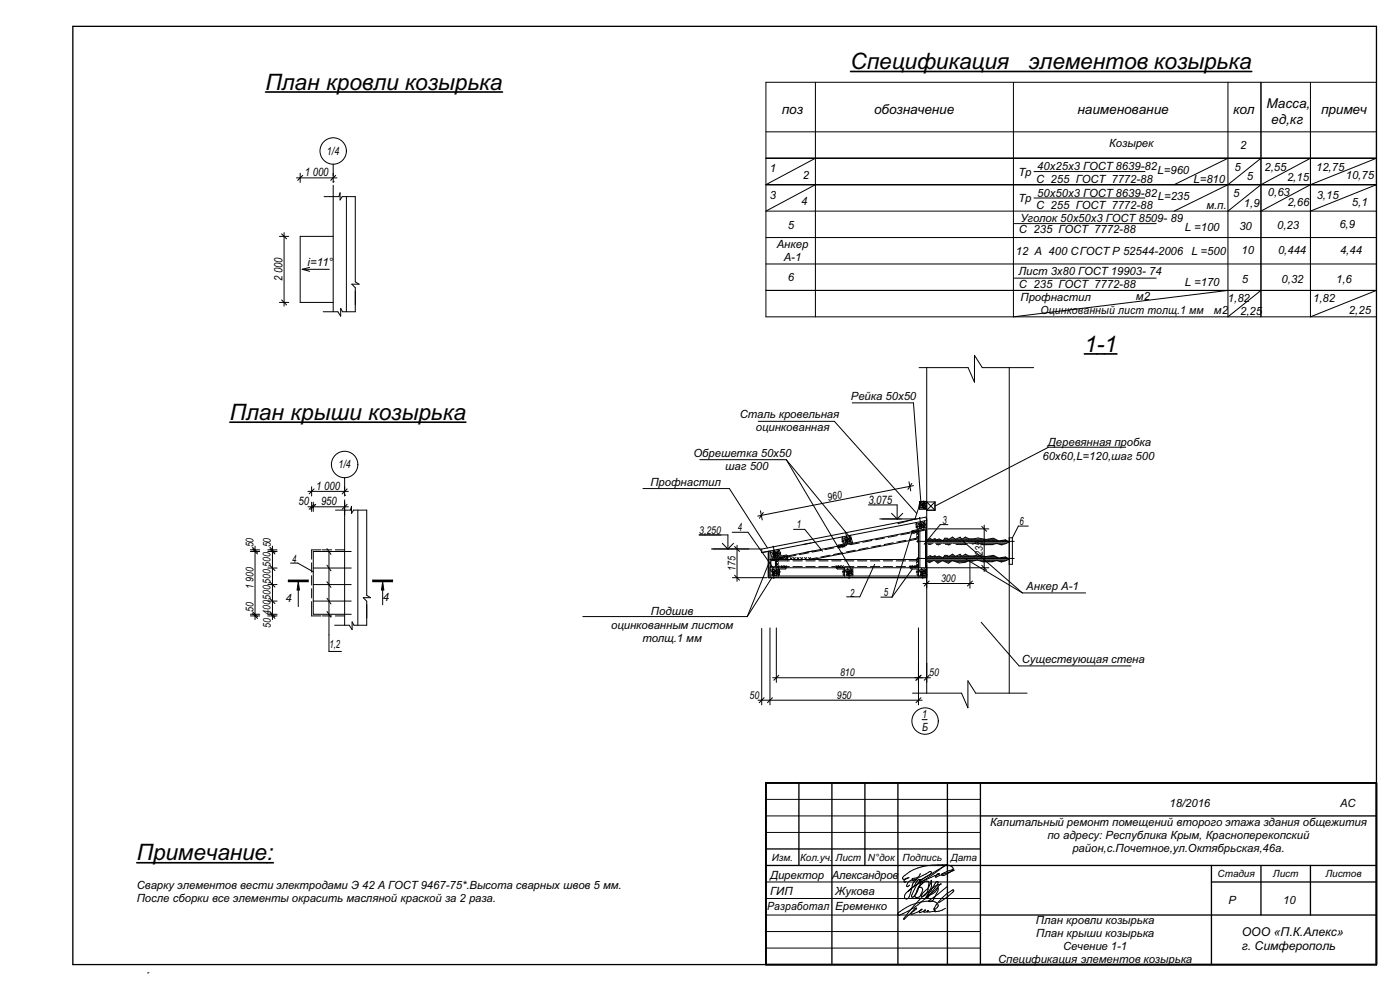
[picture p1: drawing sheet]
<svg xmlns="http://www.w3.org/2000/svg" width="420mm" height="297mm" viewBox="0 0 420 297" stroke-linecap="round" stroke-linejoin="round" font-family="sans-serif">
<path d="M44.7 291.5l-.4 .1" fill="none" stroke="#000" stroke-width=".3"/>
<g fill="none" stroke="#000" stroke-width=".3">
<path d="M229.8 39.5h183.1M244.6 24.7v70.3M304 24.7v70.3M368.4 24.7v70.3M378.3 24.7v70.3M393.1 24.7v70.3M229.8 47.4h183.1M229.8 55.4h183.1M304.3 67h42.6M229.8 87h183.1v-62.3h-183.1v70.3h183.1M304.3 83.4h42.6M275.7 110.2h14.7l1.9 4.4v-8.1l2.4 3.7h15.4"/>
<path d="M278 110.2v97.5M302.8 110.2v97.5M210 137.8h25.9M227.5 126.3h22.8l24.7 27.6M235.9 137.8l19.9 33.6M235.9 137.8l19.6 23.8M255.7 120.7h18.3l2.3 30.6M314.6 134h23.1M192.9 146.4h25.9l11.4 17.8M219.7 159.5h4.7l7.3 10.4M238.1 158.7h3.3l5.4 6.5M253.7 159.5l.6 2.6"/>
<path d="M253.8 159.6h-.2M263.9 155.5h11.2M273 159.8l-2.8 .5M274.8 157.8l.1 .3M275.5 159v13.6l-.3-.3v-1.8h-1.8l-.3-.3M275.6 159l-.7-2.4-.1 .6 .4 1.6-1.6 .3-6 19.9M275.8 155.1l.7 2.7M276 159v11.2M276 155.2h-.2M276 156.5l1.3 1.3-1.4 .7zM276.6 157.5l-1.8 .5M276.7 157.1l.9 1.1-1.6-.3-.6-.9 1.7-.4 .1 1-1 .8"/>
<path d="M276.7 157.1l-.8 .2M276.7 157.1l.7-.3-.3 1.9-1.4-.3 .8-1.1h-.6M276.7 157.1l-.1 .7-.7-.5M276.9 150.2h.2M277 150.2v1.5M277.3 156.1l.7 2.4-47 9.1M277.7 159v11.2M277.8 155l-49.3 9.6M278 156l-49.5 9.6M278 150.4l2.5 2.5M278 150.3h-2l-.4 2-1.1 3.2-5.1 1.4M278.1 158.8l-4.1 .8"/>
<path d="M280.5 150.4l-2.5 2.5h2.5M280.5 150.4h-4.6v2.2h2.1M280.5 150.4v2.5M284.4 157.2h-2.3l-4.8 5.9M213.4 164.5h11.2M230.5 165.2v7.9h47.5M230.5 169.2l-6.3 15.6M231 170.2h47M231 167.7h44.5M231 172.6h47M231 167.7h.1M231.3 168.5l-.3 .3"/>
<path d="M231.3 169.7l-.3 .2M231.3 168h1.3v1.9h-1.3zM231.6 173.1l-7.4 11.7M231.7 167.5l-.7-2.4v8M231.8 171.4h2.3M231.9 170.4l1.2 1.3-1.4 .7zM231.9 163.7l.7 2.7M232 173.2h.2M232.1 163.8h-.2M232.1 167.7l-.3 .3M232.1 165l1.3 1.3-1.4 .7zM232.1 171.5v1.8"/>
<path d="M232.2 169.9l-.3 .3M232.2 164.9l.7 2.4M232.6 171l.6-.3-.3 1.9-1.4-.3 .8-1.1h-.6M232.6 171l.9 1.1-1.6-.3-.7-.9 1.7-.4 .2 1-1.1 .8M232.6 171l-.9 .2M232.6 171l-.2 .7-.7-.5M232.8 165.7l.9 1-1.6-.3-.6-.9 1.7-.4 .1 1-1 .9M232.8 165.7l-.8 .2M232.8 165.7l.7-.4-.3 1.9-1.4-.3 .8-1h-.6M232.8 165.7l-.1 .6-.7-.4M232.9 168.1l-.3 .2M232.9 169.1l-.3 .3"/>
<path d="M232.9 167.7v2.5M233.5 170.2v2.4l.3-.3v-1.8h1.8l.3-.3M233.5 168.1h3.3M233.5 169.8h3.3M233.9 171.2v.3M234.1 165.6l.1 .3M234.2 165.7l-2.4 .6M235 167.2l-2.8 .5M236.4 166.6l-.5-.2-1.6 .3-.5-1.8-.4-.2 .7 2.3M237.9 168.1h2.8M237.9 169.8h2.8M238.8 166.4l-2.8 .5"/>
<path d="M241.8 168.1h2.8M241.8 169.8h2.8M242.6 165.7l-2.8 .5M243.3 162.7l-2.4 .5M244 165.1l-2.4 .5M245.2 167.1l-2.7 .6M245.6 168.1h2.8M245.6 169.8h2.8M246.4 164.9l-2.8 .6M249 166.4l-2.7 .5M249.5 168.1h2.8M249.5 169.8h2.8"/>
<path d="M250.2 164.2l-2.8 .5M250.9 170.2l.3 .3h1.8v1.8l.4 .3v-2.4M252.6 162.1l.1 .3M252.7 171.4h1.8M252.8 165.7l-2.7 .5M252.9 171.2v.3M253.4 168.1h2.8M253.4 169.8h2.8M253.4 163.3l-.7-2.4-.1 .7 .4 1.5-1.6 .3v.3M253.8 160.8l1.3 1.3-1.4 .7zM254 163.5l-2.8 .5M254.2 170.4l1.3 1.3-1.4 .7z"/>
<path d="M254.5 161.8l-1.9 .5M254.5 161.4l1 1.1-1.6-.3-.7-.9 1.7-.4 .1 1-1 .8M254.5 161.4l-.8 .3M254.5 161.4l.7-.3-.3 1.9-1.4-.3 .8-1h-.6M254.5 161.4l-.1 .7-.7-.4M254.6 173.2h.2M254.7 171.5v1.8M254.9 171l.7-.3-.3 1.9-1.4-.3 .8-1.1h-.6M254.9 171l.9 1.1-1.6-.3-.6-.9 1.7-.4 .1 1-1 .8M254.9 171l-.8 .2M254.9 171l-.1 .7-.7-.5M255.1 160.4l.7 2.4"/>
<path d="M255.8 170.2v2.4M256.6 164.9l-2.7 .5M257.3 168.1h2.7M257.3 169.8h2.7M257.8 162.7l-2.8 .5M260.4 164.2l-2.7 .5M261.1 168.1h2.8M261.1 169.8h2.8M261.6 162l-2.8 .5M262.4 169.1l-4.5 9.8h-3.9M264.2 163.4l-2.7 .6M264.2 179h3.4"/>
<path d="M265 168.1h2.8M265 169.8h2.8M265.4 161.2l-2.8 .6M268 162.7l-2.7 .5M268.9 168.1h2.8M268.9 169.8h2.8M269.2 160.5l-2.8 .5M271.8 161.9l-2.7 .6M272.7 168.1h2.8M272.7 169.8h2.8M273.7 170.5l-6.1 8.5M274.8 171.4h1.7"/>
<path d="M275 167.4h29.3M275 162.2h29.3M275 171.2v.3M275.3 162v.5M275.3 167.1v.5M275.5 161.5l-31.8 6.2M275.5 161.2l-2.7 .5M276.4 170.4l1.3 1.3-1.4 .7zM276.7 173.2h.2M276.8 171.5v1.8M277.1 171l.9 1.1-1.6-.3-.7-.9 1.8-.4 .1 1-1 .8M277.1 171l-.8 .2"/>
<path d="M277.1 171l.6-.3-.2 1.9-1.4-.3 .8-1.1h-.6M277.1 171l-.2 .7-.6-.5M278 167l1-.4 .8 .2 .7-.2 .4 .3 .8-.2 1.2 .5 .6-.8h.6l.5 .4 1.2-.7 .8 .7 1.4-.7 .5 .6 1.1-.6 1 .5 2.8-.2 2.4 .4 2.2-.4 1.6 .8 2-.3 1.2 .7-2.4 .8-1.4-.4a9.8 9.8 0 0 1-5.8-.1l-1.5 .3-1.1-.1-1.1 .4-1.7 .2-2.1-.7-1.2 .8-1.8-.8-1.4 .8-1.1-.9-1.4 .7-.8-.5M278 161.9l1-.5 .8 .3 .7-.3 .4 .4 .8-.3 1.2 .5 .6-.7h.6l.5 .4 1.2-.7 .8 .6 1.4-.6 .5 .6 1.1-.6 1 .5 2.8-.3 2.4 .5 2.2-.4 1.6 .8 2-.3 1.2 .6-2.4 .9-1.4-.4a9.8 9.8 0 0 1-5.8-.2l-1.5 .4M278.1 167.5h.1M278.1 162.4h.1M278.3 167.9h.1M278.3 167.1h.1M278.3 162.8h.1M278.3 162h.1M278.5 167.5h.1M278.5 168.3h.1"/>
<path d="M278.5 162.4h.1M278.5 163.2h.1M278.7 167.9h.1M278.7 167.1h.1M278.7 162.8h.1M278.7 162h.1M278.9 167.5h.1M278.9 168.3h.1M278.9 166.8h.1M278.9 162.4h.1M278.9 163.2h.1M278.9 161.6h.1"/>
<path d="M279.1 167.9h.1M279.1 167.1h.1M279.1 162.8h.1M279.1 162h.1M279.3 167.5h.1M279.3 168.3h.1M279.3 166.8h.1M279.3 162.4h.1M279.3 163.2h.1M279.3 161.6h.1M279.5 167.9h.1M279.5 167.1h.1"/>
<path d="M279.5 162.8h.1M279.5 162h.1M279.7 167.5h.1M279.7 162.4h.1M279.9 167.9h.1M279.9 167.1h.1M279.9 162.8h.1M279.9 162h.1M280.1 167.5h.1M280.1 166.8h.1M280.1 162.4h.1M280.1 161.6h.1"/>
<path d="M280.3 167.1h.1M280.3 162h.1M280.5 167.5h.1M280.5 166.8h.1M280.5 162.4h.1M280.5 161.6h.1M280.7 167.9h.1M280.7 167.1h.1M280.7 162.8h.1M280.7 162h.1M280.8 167.5h.1M280.8 168.3h.1"/>
<path d="M280.8 162.4h.1M280.8 163.2h.1M281 167.9h.1M281 167.1h.1M281 162.8h.1M281 162h.1M281.2 167.5h.1M281.2 168.3h.1M281.2 162.4h.1M281.2 163.2h.1M281.4 167.9h.1M281.4 168.7h.1"/>
<path d="M281.4 167.1h.1M281.4 162.8h.1M281.4 163.6h.1M281.4 162h.1M281.6 167.5h.1M281.6 168.3h.1M281.6 166.8h.1M281.6 162.4h.1M281.6 163.2h.1M281.6 161.6h.1M281.8 167.9h.1M281.8 167.1h.1"/>
<path d="M281.8 162.8h.1M281.8 162h.1M282 167.5h.1M282 168.3h.1M282 162.4h.1M282 163.2h.1M282.2 167.9h.1M282.2 167.1h.1M282.2 162.8h.1M282.2 162h.1M282.4 167.5h.1M282.4 162.4h.1"/>
<path d="M282.6 167.9h.1M282.6 167.1h.1M282.6 162.8h.1M282.6 162h.1M282.8 167.5h.1M282.8 162.4h.1M283 167.9h.1M283 167.1h.1M283 162.8h.1M283 162h.1M283.2 167.5h.1M283.2 166.8h.1"/>
<path d="M283.2 162.4h.1M283.2 161.6h.1M283.4 167.9h.1M283.4 167.1h.1M283.4 162.8h.1M283.4 162h.1M283.6 167.5h.1M283.6 168.3h.1M283.6 166.8h.1M283.6 162.4h.1M283.6 163.2h.1M283.6 161.6h.1"/>
<path d="M283.8 167.9h.1M283.8 167.1h.1M283.8 162.8h.1M283.8 162h.1M284 167.5h.1M284 168.3h.1M284 166.8h.1M284 162.4h.1M284 163.2h.1M284 161.6h.1M284.2 167.9h.1M284.2 167.1h.1"/>
<path d="M284.2 162.8h.1M284.2 162h.1M284.4 167.5h.1M284.4 168.3h.1M284.4 166.8h.1M284.4 162.4h.1M284.4 163.2h.1M284.4 161.6h.1M284.6 167.9h.1M284.6 168.7h.1M284.6 167.1h.1M284.6 162.8h.1"/>
<path d="M284.6 163.6h.1M284.6 162h.1M284.8 167.5h.1M284.8 168.3h.1M284.8 166.8h.1M284.8 162.4h.1M284.8 163.2h.1M284.8 161.6h.1M285 167.9h.1M285 167.1h.1M285 162.8h.1M285 162h.1"/>
<path d="M285.2 167.5h.1M285.2 168.3h.1M285.2 166.8h.1M285.2 162.4h.1M285.2 163.2h.1M285.2 161.6h.1M285.4 167.9h.1M285.4 166.4h.1M285.4 167.1h.1M285.4 162.8h.1M285.4 161.2h.1M285.4 162h.1"/>
<path d="M285.6 167.5h.1M285.6 166.8h.1M285.6 162.4h.1M285.6 161.6h.1M285.8 167.9h.1M285.8 166.4h.1M285.8 167.1h.1M285.8 162.8h.1M285.8 161.2h.1M285.8 162h.1M286 167.5h.1M286 166.8h.1"/>
<path d="M286 162.4h.1M286 161.6h.1M286.2 167.9h.1M286.2 167.1h.1M286.2 162.8h.1M286.2 162h.1M286.3 167.5h.1M286.3 166.8h.1M286.3 162.4h.1M286.3 161.6h.1M286.5 167.9h.1M286.5 167.1h.1"/>
<path d="M286.5 162.8h.1M286.5 162h.1M286.7 167.5h.1M286.7 168.3h.1M286.7 166.8h.1M286.7 162.4h.1M286.7 163.2h.1M286.7 161.6h.1M286.9 167.9h.1M286.9 167.1h.1M286.9 162.8h.1M286.9 162h.1"/>
<path d="M287.1 167.5h.1M287.1 168.3h.1M287.1 166.8h.1M287.1 162.4h.1M287.1 163.2h.1M287.1 161.6h.1M287.3 167.9h.1M287.3 167.1h.1M287.3 162.8h.1M287.3 162h.1M287.5 167.5h.1M287.5 168.3h.1"/>
<path d="M287.5 166.8h.1M287.5 162.4h.1M287.5 163.2h.1M287.5 161.6h.1M287.7 167.9h.1M287.7 166.4h.1M287.7 167.1h.1M287.7 162.8h.1M287.7 161.2h.1M287.7 162h.1M287.9 167.5h.1M287.9 168.3h.1"/>
<path d="M287.9 166.8h.1M287.9 162.4h.1M287.9 163.2h.1M287.9 161.6h.1M288.1 167.9h.1M288.1 166.4h.1M288.1 167.1h.1M288.1 162.8h.1M288.1 161.2h.1M288.1 162h.1M288.3 167.5h.1M288.3 168.3h.1"/>
<path d="M288.3 166.8h.1M288.3 162.4h.1M288.3 163.2h.1M288.3 161.6h.1M288.5 167.9h.1M288.5 167.1h.1M288.5 162.8h.1M288.5 162h.1M288.7 167.5h.1M288.7 168.3h.1M288.7 166.8h.1M288.7 162.4h.1"/>
<path d="M288.7 163.2h.1M288.7 161.6h.1M288.9 167.9h.1M288.9 167.1h.1M288.9 162.8h.1M288.9 162h.1M288.9 162.2l17.8 15.5M289.1 167.5h.1M289.1 168.3h.1M289.1 166.8h.1M289.1 162.4h.1M289.1 163.2h.1"/>
<path d="M289.1 161.6h.1M289.3 167.9h.1M289.3 166.4h.1M289.3 167.1h.1M289.3 162.8h.1M289.3 161.2h.1M289.3 162h.1M289.4 167.4l17.3 10.3M289.5 167.5h.1M289.5 168.3h.1M289.5 166.8h.1M289.5 162.4h.1"/>
<path d="M289.5 163.2h.1M289.5 161.6h.1M289.7 167.9h.1M289.7 166.4h.1M289.7 167.1h.1M289.7 162.8h.1M289.7 161.2h.1M289.7 162h.1M289.9 168.3h.1M289.9 166.8h.1M289.9 167.5h.1M289.9 163.2h.1"/>
<path d="M289.9 161.6h.1M289.9 162.4h.1M290.1 167.9h.1M290.1 166.4h.1M290.1 167.1h.1M290.1 162.8h.1M290.1 161.2h.1M290.1 162h.1M290.3 166.8h.1M290.3 167.5h.1M290.3 161.6h.1M290.3 162.4h.1"/>
<path d="M290.5 167.1h.1M290.5 167.9h.1M290.5 162h.1M290.5 162.8h.1M290.7 166.8h.1M290.7 167.5h.1M290.7 161.6h.1M290.7 162.4h.1M290.9 167.1h.1M290.9 167.9h.1M290.9 162h.1M290.9 162.8h.1"/>
<path d="M291.1 166.8h.1M291.1 167.5h.1M291.1 161.6h.1M291.1 162.4h.1M291.3 167.1h.1M291.3 167.9h.1M291.3 162h.1M291.3 162.8h.1M291.5 166.8h.1M291.5 167.5h.1M291.5 161.6h.1M291.5 162.4h.1"/>
<path d="M291.7 167.1h.1M291.7 167.9h.1M291.7 162h.1M291.7 162.8h.1M291.8 166.8h.1M291.8 167.5h.1M291.8 161.6h.1M291.8 162.4h.1M292 167.1h.1M292 167.9h.1M292 162h.1M292 162.8h.1"/>
<path d="M292.2 166.8h.1M292.2 167.5h.1M292.2 161.6h.1M292.2 162.4h.1M292.4 167.1h.1M292.4 167.9h.1M292.4 162h.1M292.4 162.8h.1M292.6 166.8h.1M292.6 167.5h.1M292.6 161.6h.1M292.6 162.4h.1"/>
<path d="M292.8 167.1h.1M292.8 167.9h.1M292.8 162h.1M292.8 162.8h.1M293 166.8h.1M293 167.5h.1M293 161.6h.1M293 162.4h.1M293.2 167.1h.1M293.2 162h.1M293.4 166.8h.1M293.4 167.5h.1"/>
<path d="M293.4 161.6h.1M293.4 162.4h.1M293.6 167.1h.1M293.6 167.9h.1M293.6 162h.1M293.6 162.8h.1M293.8 166.8h.1M293.8 167.5h.1M293.8 161.6h.1M293.8 162.4h.1M294 167.1h.1M294 167.9h.1"/>
<path d="M294 162h.1M294 162.8h.1M294.2 166.8h.1M294.2 167.5h.1M294.2 161.6h.1M294.2 162.4h.1M294.4 167.1h.1M294.4 167.9h.1M294.4 162h.1M294.4 162.8h.1M294.6 166.8h.1M294.6 167.5h.1"/>
<path d="M294.6 161.6h.1M294.6 162.4h.1M294.8 167.1h.1M294.8 167.9h.1M294.8 162h.1M294.8 162.8h.1M295 166.8h.1M295 167.5h.1M295 168.3h.1M295 161.6h.1M295 162.4h.1M295 163.2h.1"/>
<path d="M295.2 167.1h.1M295.2 167.9h.1M295.2 162h.1M295.2 162.8h.1M295.4 166.8h.1M295.4 167.5h.1M295.4 168.3h.1M295.4 161.6h.1M295.4 162.4h.1M295.4 163.2h.1M295.6 167.1h.1M295.6 167.9h.1"/>
<path d="M295.6 162h.1M295.6 162.8h.1M295.8 167.5h.1M295.8 168.3h.1M295.8 162.4h.1M295.8 163.2h.1M296 167.1h.1M296 167.9h.1M296 162h.1M296 162.8h.1M296.2 166.8h.1M296.2 167.5h.1"/>
<path d="M296.2 168.3h.1M296.2 161.6h.1M296.2 162.4h.1M296.2 163.2h.1M296.4 167.1h.1M296.4 167.9h.1M296.4 162h.1M296.4 162.8h.1M296.6 166.8h.1M296.6 167.5h.1M296.6 168.3h.1M296.6 161.6h.1"/>
<path d="M296.6 162.4h.1M296.6 163.2h.1M296.8 167.1h.1M296.8 167.9h.1M296.8 162h.1M296.8 162.8h.1M297 166.8h.1M297 167.5h.1M297 168.3h.1M297 161.6h.1M297 162.4h.1M297 163.2h.1"/>
<path d="M297.2 167.1h.1M297.2 167.9h.1M297.2 162h.1M297.2 162.8h.1M297.4 166.8h.1M297.4 167.5h.1M297.4 168.3h.1M297.4 161.6h.1M297.4 162.4h.1M297.4 163.2h.1M297.5 167.1h.1M297.5 167.9h.1"/>
<path d="M297.5 162h.1M297.5 162.8h.1M297.7 166.8h.1M297.7 167.5h.1M297.7 168.3h.1M297.7 161.6h.1M297.7 162.4h.1M297.7 163.2h.1M297.9 167.1h.1M297.9 167.9h.1M297.9 162h.1M297.9 162.8h.1"/>
<path d="M298.1 166.8h.1M298.1 167.5h.1M298.1 161.6h.1M298.1 162.4h.1M298.3 167.1h.1M298.3 167.9h.1M298.3 162h.1M298.3 162.8h.1M298.5 166.8h.1M298.5 167.5h.1M298.5 161.6h.1M298.5 162.4h.1"/>
<path d="M298.7 167.1h.1M298.7 167.9h.1M298.7 162h.1M298.7 162.8h.1M298.9 167.5h.1M298.9 162.4h.1M299.1 167.1h.1M299.1 167.9h.1M299.1 162h.1M299.1 162.8h.1M299.3 167.5h.1M299.3 162.4h.1"/>
<path d="M299.5 167.9h.1M299.5 162.8h.1M299.7 167.5h.1M299.7 162.4h.1M299.9 167.9h.1M299.9 162.8h.1M300.1 167.5h.1M300.1 168.3h.1M300.1 162.4h.1M300.1 163.2h.1M300.3 167.1h.1M300.3 167.9h.1"/>
<path d="M300.3 162h.1M300.3 162.8h.1M300.5 167.5h.1M300.5 168.3h.1M300.5 162.4h.1M300.5 163.2h.1M300.7 167.1h.1M300.7 167.9h.1M300.7 162h.1M300.7 162.8h.1M300.9 167.5h.1M300.9 162.4h.1"/>
<path d="M301.1 167.1h.1M301.1 167.9h.1M301.1 162h.1M301.1 162.8h.1M301.3 167.5h.1M301.3 162.4h.1M301.5 167.1h.1M301.5 167.9h.1M301.5 162h.1M301.5 162.8h.1M301.7 167.5h.1M301.7 162.4h.1"/>
<path d="M301.9 167.1h.1M301.9 167.9h.1M301.9 162h.1M301.9 162.8h.1M302.1 167.5h.1M302.1 162.4h.1M302.5 167.5h.1M302.5 162.4h.1M306.7 177.7h19M174.9 184.8h49.3M294.4 186.5l11.3 13.1h33.6M273.8 207.7h14.7l1.9 4.4v-8l2.3 3.6h15.4"/>
<path d="M229.8 239.6h64.3M229.8 244.5h64.3M229.8 249.5h64.3M229.8 274.2h64.3M229.8 269.3h64.3M229.8 264.3h64.3M229.8 279.2h64.3M229.8 284.1h64.3"/>
</g>
<g fill="none" stroke="#000" stroke-width=".3">
<path d="M97.2 58.9h4.5l.3-1.1v2.1l.6-1h4v25.6l1.1 .7h-2.2l1.1 1v7.2h-3.8l-.6-1v2.3l-.8-1.3h-4.4M100 58.9v34.5M103.9 58.9v34.5M100 70.8h-9.9v19.8h9.9M90.7 80.7h8.1M90.7 80.7l2.2 .6M92.9 80.1l-2.2 .6M368.4 87l-64.4 8M100.7 152.9h4.4l.4-1.2v2.2l.6-1h3.9v25.5l1.2 .7h-2.2l1 1.1v7.2h-3.8l-.6-1v2.3l-.8-1.3h-4.4M103.4 152.9v34.5M107.3 152.9v34.5M273.4 159.4l.8 .5"/>
<path d="M274.1 159.3l-.6 .7M274.9 159.6l.7 .7M275.5 159l-.5 .7-.8-.5M275.6 159.7l-.6 .6M275.6 159.6l-.7-.5-.5 .7M277.8 155l.2 1M278 155.5v17.6h-47.5v-7.9l-2 .4v-1M87.2 168.8h2.1l4.7 2.6M93.5 168.7v2.8M93.5 172.5v2.8M93.5 176.4v2.8M94 175.2h11.4"/>
<path d="M94 170.2h11.4M96.3 164.8h-2.8v2.8M96.7 164.8h2.8M98.1 164.4l1.2 1.7M98.1 169.4l1.2 1.7M98.1 174.3l1.2 1.7M98.1 179.3l1.2 1.7M98.7 165.3v29.9h3.7M100.6 164.8h2.8M105.4 165.3h-11.4v18.8h11.4M232.9 168.8l.6 .6M232.9 167.8l.6 .7"/>
<path d="M233 169.5l.7 .7M233.5 168.8l-.6 .6M233.5 167.9l-.6 .6M233.7 169.5l-.7 .7M233.7 167l.7 .7M234.2 167l.7 .5M234.4 169.5l.6 .7M234.4 167l-.7 .7M234.8 166.9l-.5 .7M234.9 166.9l.8 .5M235 169.5l-.6 .7M235.2 169.5l.7 .7"/>
<path d="M235.6 166.8l-.6 .7M235.7 166.7l.7 .5M235.8 167.1l.6 .6M235.9 169.5l-.7 .7M236.3 166.6l-.5 .7M236.4 167.1l-.6 .6M237 167.1l.6 .6M237.7 167.1l-.7 .6M238 167.1l.6 .6M238.6 167.1l-.6 .6M239.1 167.1l.6 .6M239.7 167.1l-.6 .6"/>
<path d="M240.2 167.1l.6 .6M240.8 167.1l-.6 .6M241.4 167.1l.6 .6M242 167.1l-.6 .6M242.6 167.1l.6 .6M243.2 167.1l-.6 .6M250.8 169.5l.6 .7M251.3 163.7l.8 .5M251.4 169.5l-.6 .7M251.6 169.5l.6 .7M252 163.6l-.6 .7M252.1 163.5l.7 .5"/>
<path d="M252.2 169.5l-.6 .7M252.4 169.5l.7 .7M253.1 169.5l-.7 .7M253.4 163.3l-.5 .7M253.5 163.9l-.7-.5-.6 .7M273 169.5l.6 .7M273.6 169.5l-.6 .7M273.7 169.5l.7 .7M274.4 169.5l-.7 .7M274.6 169.5l.7 .7M274.9 169l.6 .6M274.9 168l.6 .6"/>
<path d="M274.9 160.6l.7 .6M275.3 169.5l-.7 .7M275.6 169l-.7 .6M275.6 168l-.7 .6M275.6 160.6l-.6 .6M93.5 180.3v4.3h2.8M94 180.1h11.4M96.7 184.6h2.8M98.1 183.2l1.2 1.8M100.6 184.6h2.8"/>
</g>
<path d="M100 54.4h.1M100 49.2v3.5M100 55.5v3.5M103.4 148.4h.1M103.4 143.2v3.5M103.4 149.8v4.6" fill="none" stroke="#000" stroke-width=".3"/>
<g fill="none" stroke="#000" stroke-width=".3">
<path d="M229.8 47.4h183.1l-19.8 8-14.8 7.9M244.6 55.4l-14.8 7.9h183.1M244.6 47.4l-14.8 8h183.1l-19.8 7.9M368.4 47.4l-16.2 8M378.3 47.4l-9.9 8-16.2 7.9M393.1 47.4l-14.8 8-9.9 7.9M229.8 71.2h183.1M229.8 79.1h183.1M229.8 87h183.1l-19.8 8M378.3 87l-9.9 8M314.6 134l-34.1 17.7M276.3 152.3l.5-.3 .8 .5"/>
<path d="M276.6 151.6l1.1-.8v1.1l-.7 .5zM276.7 151.7l.8-1-.3 .5-1.3-.8 .5 1.1 1.2 1M277 151.9l-.3-.7 .7 .3-.4 .9M277 152.4l-1.1-.4 1.3-1.6 .4 1.2v.9M280.5 150.4v2.5h-2.5"/>
</g>
<path d="M310.2 59.3h33.3M310.2 51.4h33.3" fill="none" stroke="#000" stroke-width=".3"/>
<g fill="none" stroke="#000" stroke-width=".3">
<circle cx="100" cy="45.2" r="4"/>
<circle cx="103.4" cy="139.2" r="4"/>
</g>
<!-- layer: 2D-CERTEZ - OBSIJ -->
<circle cx="277.5" cy="216.1" r="4" fill="none" stroke="#000" stroke-width=".3"/>
<g fill="none" stroke="#000" stroke-width=".4">
<path d="M21.8 7.9h391.1v281.2h-391.1zM239.7 234.6v24.8M249.6 234.6v54.5M259.5 234.6v24.8M269.4 234.6v54.5M284.2 234.6v54.5M294.1 234.6v54.5M412.9 234.6h-183.1v54.5M229.8 254.4h64.3M229.8 259.4h183.1M294.1 244.5h118.8M363.4 259.4v29.7"/>
<path d="M378.3 259.4v14.8M393.1 259.4v14.8M294.1 274.2h118.8M363.4 264.3h49.5"/>
</g>
<path d="M308.5 157.7h-3l-1.8 3.5M302.8 161.2h.9v7.9h-.9z" fill="none" stroke="#000" stroke-width=".3"/>
<!-- layer: ar_note -->
<path d="M282.7 260l-2.6 1.9-4.8 3.1M282.7 260l1.3-.8zM282.7 260l-6.7 3.9h-.2v-.3a1.85 1.85 0 0 0 1.8-.7l1.5-.9 .3-.6-.5-.2-4.9 2.7-.4-.4 .3-.2a1.94 1.94 0 0 0 2.2-1.5M271.9 264.1l-.5 .3-.2-.1a1.26 1.26 0 0 1 1.5-1.3 1.65 1.65 0 0 1-1.9 .4 .88 .88 0 0 1 .7-1.1 17.4 17.4 0 0 1 13.3-2.9l.8 .4a.64 .64 0 0 1 .1 1l-2.4 1.5-.6 .1-.2-.4 .1-.1a6.5 6.5 0 0 1 3.6-1.2l-5.3 2.2h-.2v-.2a.85 .85 0 0 1 1.1-.8l-2.5 1a20.7 20.7 0 0 0-6.6 4M272.7 266.8a5.9 5.9 0 0 0 2.6-3l.3-.2a.58 .58 0 0 1 .7 .6l-1.1 3-.5 .8M272.9 265.2l-.8 .5a2.14 2.14 0 0 1 2.8-2.1h.1l-.5 .4a3.6 3.6 0 0 0-1 2.4l-.7 2.4-.7 .6a.71 .71 0 0 1-.7-.3 .71 .71 0 0 1 0-.8l1.3-1.5M275.3 265l-1.7 1-1.2 1.2 .3-.3M275.3 265l-1 1.5-.8 2.2 .5 .1 .7-.8M275.3 265l.3-.5a.69 .69 0 0 1 1-.3 .72 .72 0 0 1-.4 1l-.6 .6 .5 .1a.76 .76 0 0 1 .7 .9l-.5 1.2a1.03 1.03 0 0 1-.8 .9 1.03 1.03 0 0 1-1.1-.4l.3-.5M281.8 270.5l4-3.1 .3-.3-.1-.4a12.2 12.2 0 0 0-5.8 5.8l1-.6 .3-.5a2.67 2.67 0 0 0-3.5-1.3 14.3 14.3 0 0 0-8.7 3.8l.1 .3 .2 .1 1.1-.4a25.3 25.3 0 0 0 8-5.6l3.6-3.4-.9 .3a31.9 31.9 0 0 0-10.3 10.2h.3l3.6-3.2a2.32 2.32 0 0 0-1.7 1.7l1.8-.5 1.4-.9-.7 .9 1.2-.3 .6-.4-.4 .7 1.1-.1 .2-.4-.4 .3a2.89 2.89 0 0 0 2.3-.2v-.2l-.1 .4a5.1 5.1 0 0 0 3.3-1M284.1 265.7l-5.3 4.1-.2 .4a1.44 1.44 0 0 0 1.7-1l1-2 .1-1.2-.1 .2a5 5 0 0 1-2.9 2.4l-.3 .4 .3-.1 2.7-3.6 .3-.7-.1-.4a3.6 3.6 0 0 0-1.8 2.5l-2 2.7 .4-.6a6.8 6.8 0 0 0 1.5-5 6 6 0 0 1-2.4 3.7l-.6 1a1.7 1.7 0 0 0 2-1.9l.2-1.3a.8 .8 0 0 0-.2-1.2 2.12 2.12 0 0 0-2 .9 4.9 4.9 0 0 0-1.7 3" fill="none" stroke="#000" stroke-width=".3"/>
<g fill="none" stroke="#000" stroke-width=".3">
<path d="M88.9 53.3h12.2M90.1 51.9v2.8M90.8 52.6l-1.5 1.5M100 51.9v2.8M100.7 52.6l-1.5 1.5M83.8 70.8h2.8M84.5 70.1l1.5 1.5M85.2 69.7v22.1M83.8 90.6h2.8M84.5 89.9l1.5 1.5M92.4 151.9h12.1M92.4 147.3h12.1"/>
<path d="M93.5 145.9v2.8M93.5 150.5v2.8M94 150.5v2.8M94.2 151.1l-1.5 1.5M94.2 146.5l-1.5 1.5M94.7 151.1l-1.5 1.5M103.4 145.9v2.8M103.4 150.5v2.8M104.1 151.1l-1.5 1.5M104.1 146.5l-1.5 1.5M228.1 153.1l.6 2.7M229 153.6l-1.2 1.7"/>
<path d="M260.5 151.3h8.6v4.2M264.6 155.5h5.8M267.5 153.8l1.6 1.7M270.8 153.8l-1.7 1.7M272.7 144.4l.5 2.7M273.5 144.9l-1.1 1.7M274.1 145.5l-46.8 9.2M278.4 158.5h18.3M294.5 157.8l1.5 1.4M295.3 157.4v13.9M75.1 164.8h2.8M75.1 165.3h2.8"/>
<path d="M75.8 164l1.5 1.5M75.8 164.5l1.5 1.5M76.5 163.7v22M80.3 164.8h2.8M80.3 165.3h2.8M80.3 170.2h2.8M80.3 175.2h2.8M81 164l1.5 1.5M81 164.5l1.5 1.5M81 169.5l1.5 1.5M81 174.5l1.5 1.4M81 179.4l1.5 1.5"/>
<path d="M81.7 163.7v22M209.7 160.3h8.7v4.2M213.8 164.5h5.8M216.7 162.8l1.7 1.7M219.7 173.1h10.4M219.7 164.5h8.6M220.1 162.8l-1.7 1.7M220.4 172.4l1.5 1.5M220.4 163.8l1.5 1.5M221.1 163.4v10.8M276.9 174.9h15.2M278 169.5v6.8"/>
<path d="M278.2 170.2h18.5M278.8 174.1l-1.5 1.5M291 167.8v8.5M291.7 174.1l-1.5 1.5M294.5 169.4l1.5 1.5M75.1 184.1h2.8M75.1 184.6h2.8M75.8 183.4l1.5 1.4M75.8 183.9l1.5 1.4M80.3 180.1h2.8M80.3 184.1h2.8M80.3 184.6h2.8"/>
<path d="M81 183.4l1.5 1.4M81 183.9l1.5 1.4M228.5 188.3v22.9M231 188.2v23M232.9 188.2v16.3M275.5 188.2v23M278 198.7v5.8M227.4 209.9h49.3M229.3 209.1l-1.5 1.5M231.7 209.1l-1.5 1.5M231.8 203.1h47.3M233.6 202.4l-1.4 1.5"/>
<path d="M276.3 209.1l-1.5 1.5M276.3 202.4l-1.5 1.5M278.8 202.4l-1.5 1.5"/>
</g>
<g fill="#000">
<path d="M89.5 174.3l.3 2.5h-.7zM114.8 174.3l.3 2.5h-.6z"/>
<path d="M86.5 173.8h6v.5h-6z" fill-rule="evenodd"/>
<path d="M111.8 173.8h6v.5h-6z" fill-rule="evenodd"/>
</g>
<path d="M86.5 173.8h6v.5h-6zM89.5 174.3l.3 2.5h-.7zM89.5 176.8v5M111.8 173.8h6v.5h-6zM114.8 174.3l.3 2.5h-.6zM114.8 176.8v4.4" fill="none" stroke="#000" stroke-width=".3"/>
<path d="M79.7 27.6h71M255.2 21.4h120.3M325.3 106.1h9.8M69 126.5h70.7M41 258.6h41" fill="none" stroke="#000" stroke-width=".49"/>
<path d="M276.6 215.7h1.5" fill="none" stroke="#000" stroke-width=".3"/>
<g font-size="6.8">
<text x="255.2" y="20.7">Спецификация</text>
<text x="308.6" y="20.7">элементов козырька</text>
<text x="79.7" y="26.9">План кровли козырька</text>
<text x="325.3" y="105.4">1-1</text>
<text x="69" y="125.8">План крыши козырька</text>
<text x="41" y="257.9">Примечание:</text>
</g>
<g font-size="4.1">
<text x="234.5" y="34.3">поз</text>
<text x="262.2" y="34.3">обозначение</text>
<text x="323.2" y="34.3">наименование</text>
<text x="369.9" y="34.3">кол</text>
<text x="380" y="32.3">Масса,</text>
<text x="396.4" y="34.3">примеч</text>
<text x="381.4" y="37.2">ед,кг</text>
</g>
<g font-size="3.7">
<text x="372.5" y="280.5">ООО «П.К.Алекс»</text>
<text x="372.5" y="284.7">г. Симферополь</text>
</g>
<g font-size="3.5">
<text x="91.4" y="52.8">1 000</text>
<text x="84.7" y="84.3" transform="rotate(-90 84.7 84.3)">2 000</text>
<text x="94.9" y="146.8">1 000</text>
<text x="89.6" y="151.4">50</text>
<text x="96.3" y="151.4">950</text>
<text x="260.5" y="151">3,075</text>
</g>
<g font-size="3.4">
<text x="98.1" y="46.3">1/4</text>
<text x="332.8" y="44.1">Козырек</text>
<text x="372" y="44.6">2</text>
<text x="231" y="51.6">1</text>
<text x="240.8" y="53.8">2</text>
<text x="305.6" y="52.6">Тр</text>
<text x="311.2" y="51.1">40x25x3 ГОСТ 8639-82</text>
<text x="347.3" y="52.1">L=960</text>
<text x="370.3" y="51.3">5</text>
<text x="379.4" y="51.3">2,55</text>
<text x="394.8" y="51.3">12,75</text>
<text x="403.7" y="53.6">10,75</text>
<text x="231" y="59.6">3</text>
<text x="310.9" y="54.7">С 255 ГОСТ 7772-88</text>
<text x="311.2" y="59">50x50x3 ГОСТ 8639-82</text>
<text x="358" y="54.8">L=810</text>
<text x="369.9" y="59.2">5</text>
<text x="374" y="54.1">5</text>
<text x="380.4" y="58.9">0,63</text>
<text x="386.1" y="54.3">2,15</text>
<text x="395" y="59.6">3,15</text>
<text x="240.4" y="61.4">4</text>
<text x="305.6" y="60.6">Тр</text>
<text x="310.9" y="62.6">С 255 ГОСТ 7772-88</text>
<text x="347.3" y="60">L=235</text>
<text x="361.9" y="62.7">м.п.</text>
<text x="373.2" y="61.9">1,9</text>
<text x="386.2" y="61.7">2,66</text>
<text x="405.6" y="61.7">5,1</text>
<text x="236.4" y="68.6">5</text>
<text x="305.7" y="69.9">С 235 ГОСТ 7772-88</text>
<text x="306.1" y="66.5">Уголок 50х50х3 ГОСТ 8509- 89</text>
<text x="355.5" y="69.3">L =100</text>
<text x="371.8" y="68.8">30</text>
<text x="383.2" y="68.5">0,23</text>
<text x="401.8" y="68.3">6,9</text>
<text x="233" y="74.4">Анкер</text>
<text x="304.7" y="76.4">12 А 400 СГОСТР 52544-2006</text>
<text x="357.4" y="76.4">L =500</text>
<text x="372.5" y="76.2">10</text>
<text x="383.4" y="76.2">0,444</text>
<text x="402" y="76.1">4,44</text>
<text x="92.3" y="79.7">i=11°</text>
<text x="235.1" y="78.3">А-1</text>
<text x="305.6" y="82.5">Лист 3х80 ГОСТ 19903- 74</text>
<text x="236.4" y="84.3">6</text>
<text x="305.7" y="86.2">С 235 ГОСТ 7772-88</text>
<text x="340.8" y="89.8">м2</text>
<text x="355.5" y="85.7">L =170</text>
<text x="372.6" y="84.7">5</text>
<text x="384.5" y="84.7">0,32</text>
<text x="400.9" y="84.7">1,6</text>
<text x="306.1" y="90.2">Профнастил</text>
<text x="312.2" y="94.1">Оцинкованный лист толщ.1 мм</text>
<text x="364.2" y="94.1">м2</text>
<text x="368.4" y="90.4">1,82</text>
<text x="372" y="94.3">2,25</text>
<text x="393.9" y="90.4">1,82</text>
<text x="404.7" y="94.1">2,25</text>
<text x="255.3" y="119.8">Рейка 50х50</text>
<text x="221.9" y="125.2">Сталь кровельная</text>
<text x="226.7" y="129.1">оцинкованная</text>
<text x="208" y="137.1">Обрешетка 50х50</text>
<text x="312.7" y="137.8">60х60,L=120,шаг 500</text>
<text x="314.4" y="133.6">Деревянная пробка</text>
<text x="101.5" y="140.3">1/4</text>
<text x="217.6" y="140.8">шаг 500</text>
<text x="195.1" y="145.7">Профнастил</text>
<text x="221.4" y="159.1">4</text>
<text x="239.1" y="158.2">1</text>
<text x="282.7" y="157.2">3</text>
<text x="305.8" y="157.5">6</text>
<text x="87.7" y="168.6">4</text>
<text x="255.1" y="178.8">2</text>
<text x="265.2" y="178.5">5</text>
<text x="307.9" y="176.8">Анкер А-1</text>
<text x="85.6" y="180.4">4</text>
<text x="114.8" y="180.1">4</text>
<text x="195.3" y="184.5">Подшив</text>
<text x="183.3" y="188.5">оцинкованным листом</text>
<text x="98.8" y="194.1">1,2</text>
<text x="192.7" y="192.4">толщ.1 мм</text>
<text x="306.5" y="198.8">Существующая стена</text>
<text x="276.6" y="215.3">1</text>
<text x="276.6" y="219.2">Б</text>
<text x="350.9" y="241.7">18/2016</text>
<text x="402" y="241.7">АС</text>
<text x="297" y="247.6">Капитальный ремонт помещений второго этажа здания общежития</text>
<text x="314.2" y="251.5">по адресу: Республика Крым, Красноперекопский</text>
<text x="321.7" y="255.3">район,с.Почетное,ул.Октябрьская,46а.</text>
<text x="231" y="263.4">Директор Александров</text>
<text x="41" y="266.5">Сварку элементов вести электродами Э 42 A ГОСТ 9467-75*.Высота сварных швов 5 мм.</text>
<text x="231" y="268.2">ГИП</text>
<text x="250.6" y="268.3">Жукова</text>
<text x="41" y="270.4">После сборки все элементы окрасить масляной краской за 2 раза.</text>
<text x="230.1" y="272.8">Разработал</text>
<text x="250.6" y="272.9">Еременко</text>
<text x="368.5" y="270.9">Р</text>
<text x="385" y="270.9">10</text>
<text x="310.8" y="276.9">План кровли козырька</text>
<text x="310.9" y="280.8">План крыши козырька</text>
<text x="318.9" y="284.7">Сечение 1-1</text>
<text x="299.4" y="288.6">Спецификация элементов козырька</text>
</g>
<g font-size="3.2">
<text x="248.4" y="150.1" transform="rotate(-11 248.4 150.1)">960</text>
<text x="209.7" y="160">3,250</text>
<text x="76.1" y="164" transform="rotate(-90 76.1 164)">50</text>
<text x="81.3" y="164" transform="rotate(-90 81.3 164)">50</text>
<text x="294.8" y="166.5" transform="rotate(-90 294.8 166.5)">235</text>
<text x="81.1" y="169.9" transform="rotate(-90 81.1 169.9)">500</text>
<text x="220.7" y="171" transform="rotate(-90 220.7 171)">175</text>
<text x="76.1" y="176.5" transform="rotate(-90 76.1 176.5)">1 900</text>
<text x="81.1" y="179.9" transform="rotate(-90 81.1 179.9)">500</text>
<text x="81.1" y="174.9" transform="rotate(-90 81.1 174.9)">500</text>
<text x="282.3" y="174.4">300</text>
<text x="76.1" y="183.4" transform="rotate(-90 76.1 183.4)">50</text>
<text x="81.1" y="184.3" transform="rotate(-90 81.1 184.3)">400</text>
<text x="81.3" y="188.3" transform="rotate(-90 81.3 188.3)">50</text>
<text x="252" y="202.7">810</text>
<text x="278.8" y="202.7">50</text>
<text x="224.9" y="209.4">50</text>
<text x="251.1" y="209.4">950</text>
</g>
<g font-size="3">
<text x="231.5" y="257.9">Изм.</text>
<text x="240" y="257.9">Кол.уч.</text>
<text x="250.7" y="257.9">Лист</text>
<text x="260.4" y="257.9">N°док</text>
<text x="270.7" y="257.9">Подпись</text>
<text x="285.3" y="257.9">Дата</text>
<text x="365.3" y="262.9">Стадия</text>
<text x="381.9" y="262.9">Лист</text>
<text x="397.6" y="262.9">Листов</text>
</g>
</svg>
